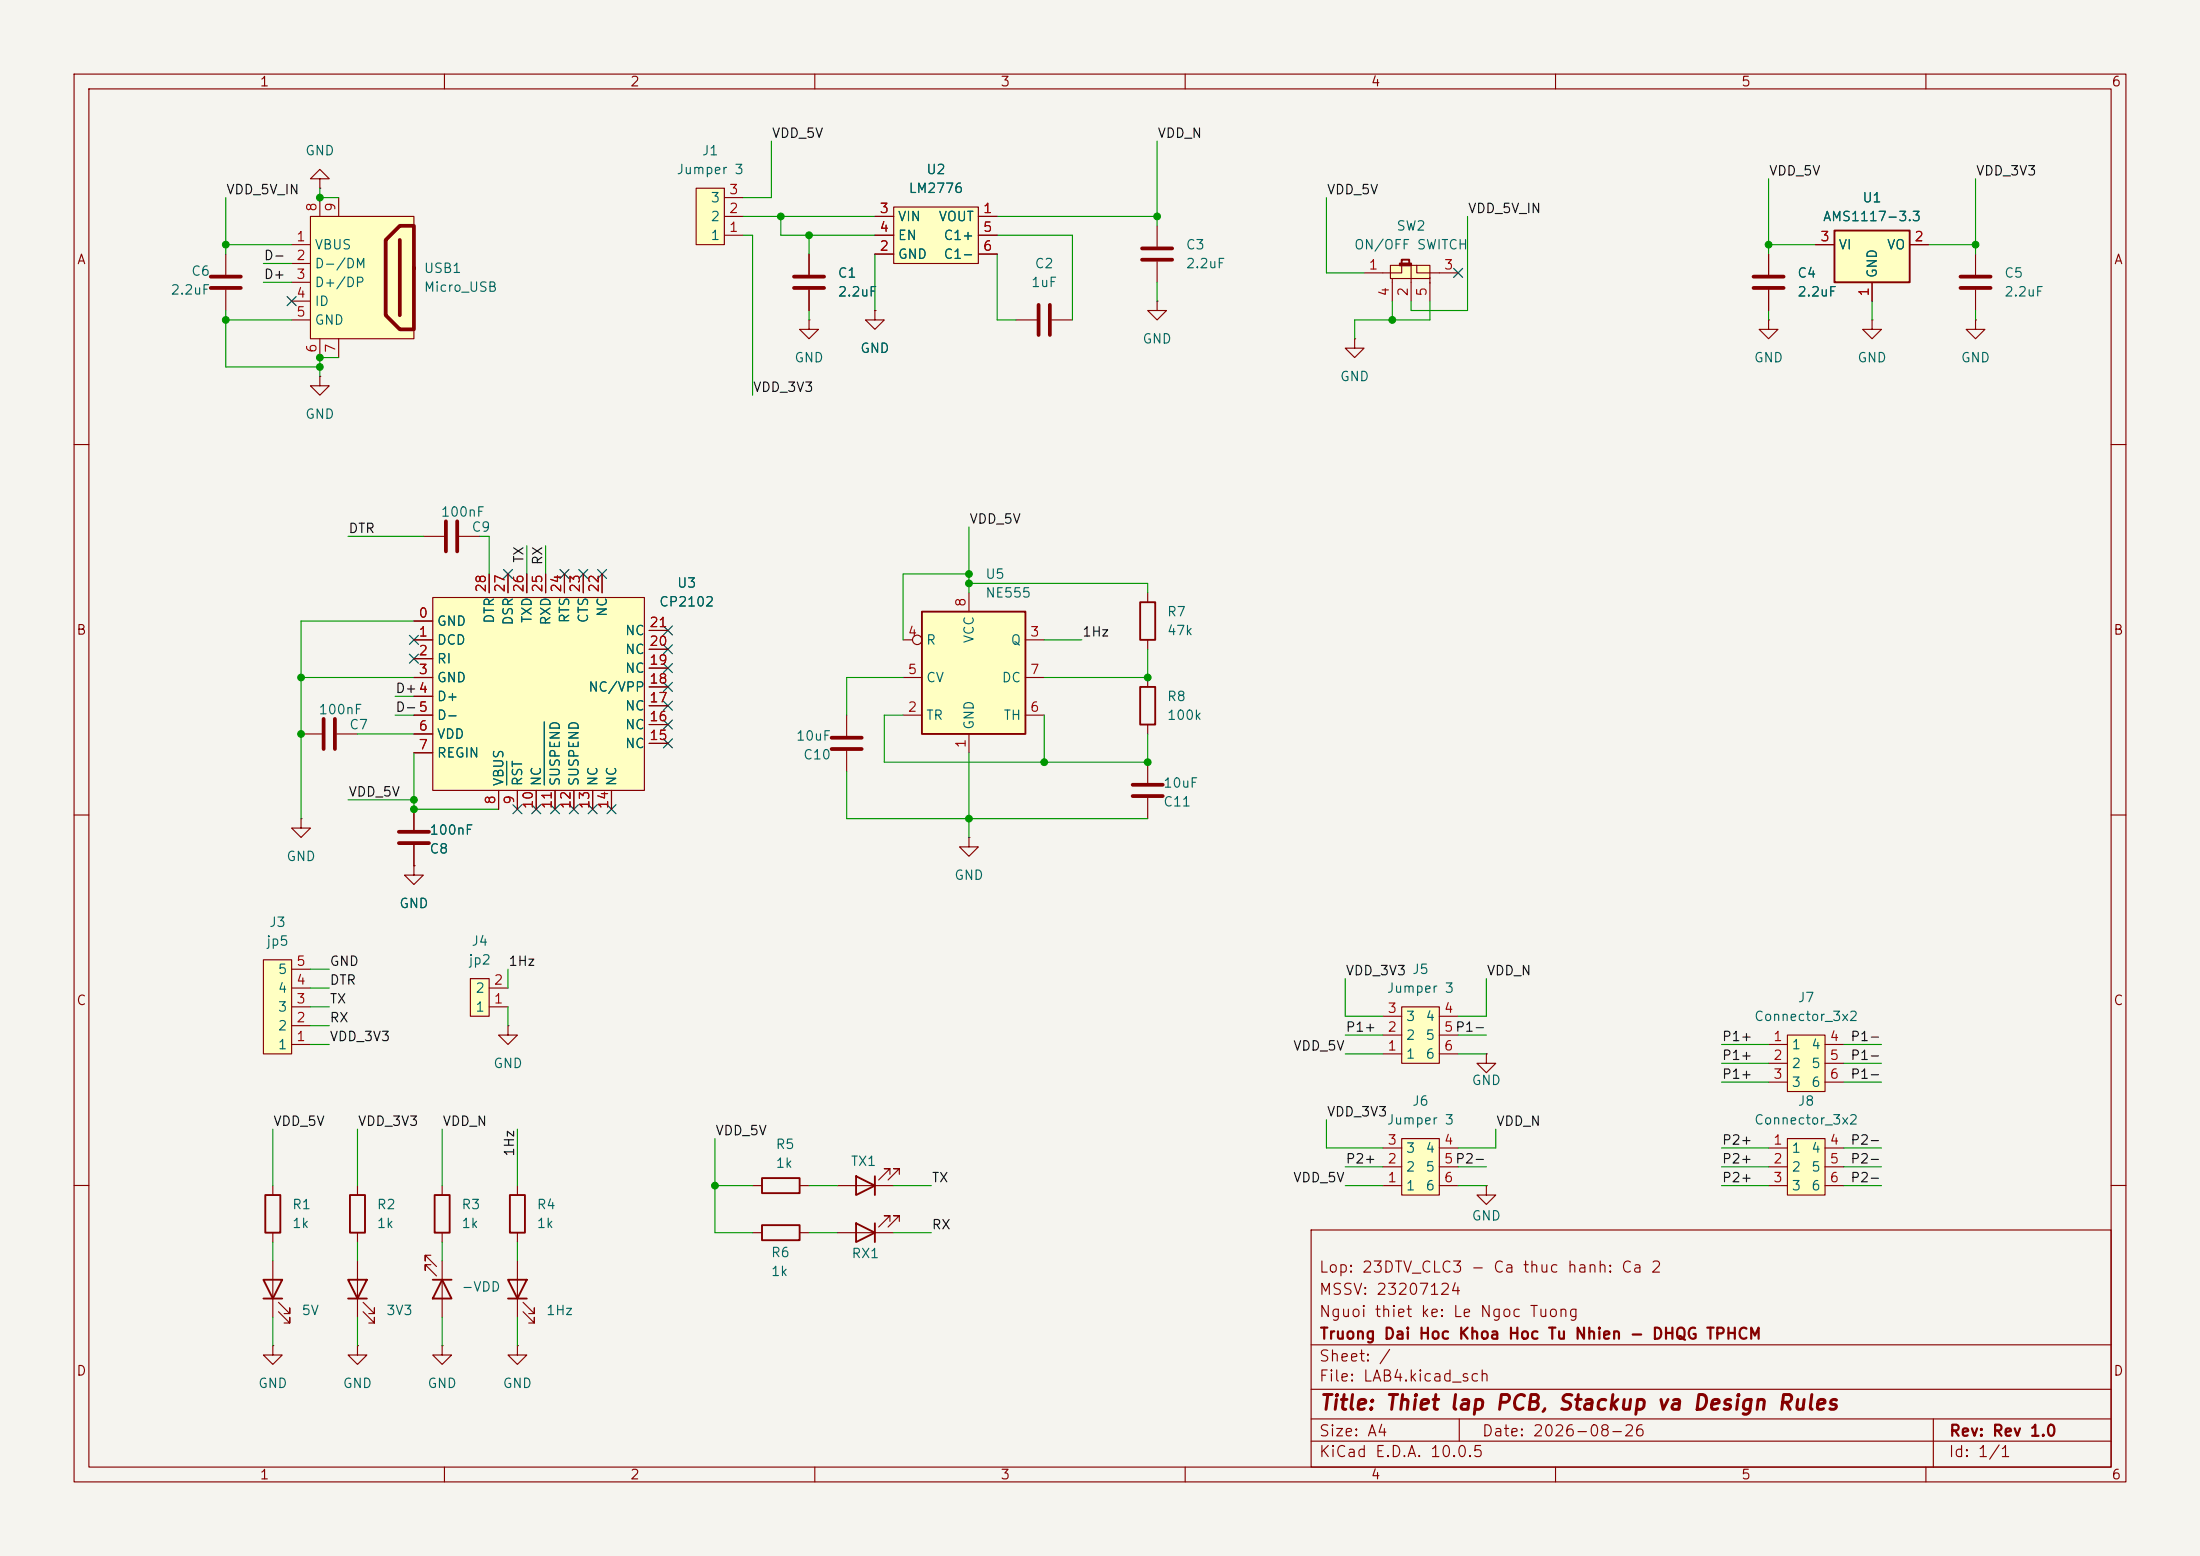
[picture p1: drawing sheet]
<svg xmlns="http://www.w3.org/2000/svg" width="297mm" height="210mm" viewBox="0 0 297 210" stroke-linecap="round" stroke-linejoin="round" font-family="sans-serif">
<path d="M0 0h297v210h-297z" fill="#f5f4ef" stroke="#f5f4ef" stroke-width=".14"/>
<g fill="none" stroke="#840000" stroke-width=".15">
<path d="M10 10h277v190h-277zM12 12h273v186h-273zM60 10v2M110 10v2M160 10v2M210 10v2M260 10v2M10 60h2M285 60h2M40.6 99.1h2.8M45.5 99.1h2.8M10 110h2"/>
<path d="M285 110h2M68.6 138.4v1.3h1.2l-1.2 1.3-1.3-1.3h1.3M68.6 138.4h.1M10 160h2M177 166h108v32h-108zM200.7 160v1.3h1.2l-1.2 1.3-1.3-1.3h1.3M200.7 160h.1M285 160h2M60 198v2M110 198v2M160 198v2M177 194.5h108"/>
<path d="M177 191.5h108M177 187.5h108M177 181.5h108M197 191.5v3M210 198v2M260 198v2M261 191.5v6.5"/>
</g>
<path d="M43.7 97v4.1M45.2 97v4.1" fill="none" stroke="#840000" stroke-width=".51"/>
<path d="M63.5 132.1h2.5v5.1h-2.5z" fill="#ffffc2"/>
<path d="M63.5 132.1h2.5v5.1h-2.5zM66 135.9h2.6M66 133.4h2.6" fill="none" stroke="#840000" stroke-width=".15"/>
<path d="M41.9 29.2h14v16.5h-14z" fill="#ffffc2"/>
<path d="M54 30.5h1.9v14h-1.9l-1.9-2v-10.1zM54 32.4v10.1M107.2 37.3h4.1M107.2 38.9h4.1" fill="none" stroke="#840000" stroke-width=".51"/>
<path d="M39.4 33h2.5M39.4 35.6h2.5M39.4 38.1h2.5M41.9 29.2h14v16.5h-14zM43.2 26.7v2.5M45.7 26.7v2.5M109.2 34.3v2.8M109.2 39.1v2.8M39.4 40.6h2.5M39.4 43.2h2.5M43.2 45.7v2.6M45.7 45.7v2.6" fill="none" stroke="#840000" stroke-width=".15"/>
<path d="M58.4 80.6h28.6v26.1h-28.6z" fill="#ffffc2"/>
<g fill="none" stroke="#840000" stroke-width=".15">
<path d="M66 77.5v2.5M68.6 77.5v2.5M71.1 77.5v2.5M73.7 77.5v2.5M76.2 77.5v2.5M78.7 77.5v2.5M81.3 77.5v2.5M55.9 83.8h2.5M55.9 86.4h2.5M55.9 88.9h2.5M55.9 91.4h2.5M55.9 94h2.5"/>
<path d="M55.9 96.5h2.5M55.9 99.1h2.5M58.4 80.6h28.6v26.1h-28.6zM87.6 97.8h2.6M87.6 95.3h2.6M87.6 92.7h2.6M87.6 90.2h2.6M87.6 87.6h2.6M87.6 85.1h2.6M55.9 101.6h2.5M67.3 106.7v2.5M69.8 106.7v2.5"/>
<path d="M72.4 106.7v2.5M74.9 106.7v2.5M77.5 106.7v2.5M80 106.7v2.5M82.5 106.7v2.5M87.6 100.3h2.6"/>
</g>
<path d="M73.5 97.4v8.5M68.4 102.8v3.1" fill="none" stroke="#006464" stroke-width=".15"/>
<path d="M120.6 27.9h11.5v7.7h-11.5z" fill="#ffffc2"/>
<path d="M118.1 29.2h2.5M118.1 34.3h2.5M118.1 31.8h2.5M120.6 27.9h11.5v7.7h-11.5zM132.1 29.2h2.5M132.1 34.3h2.5M132.1 31.8h2.5M114.3 96.5v2.8M114.3 101.3v2.8M130.8 113v1.3h1.3l-1.3 1.3-1.3-1.3h1.3M130.8 113h.1" fill="none" stroke="#840000" stroke-width=".15"/>
<path d="M112.3 99.6h4M112.3 101.1h4" fill="none" stroke="#840000" stroke-width=".51"/>
<path d="M35.6 129.5h3.8v12.7h-3.8z" fill="#ffffc2"/>
<path d="M156.2 30.5v2.8M156.2 35.3v2.8M35.6 129.5h3.8v12.7h-3.8zM39.4 138.4h2.5M39.4 135.9h2.5M39.4 133.4h2.5M39.4 130.8h2.5M39.4 141h2.5" fill="none" stroke="#840000" stroke-width=".15"/>
<path d="M154.2 33.5h4M154.2 35.1h4" fill="none" stroke="#840000" stroke-width=".51"/>
<path d="M189.2 153.7h5.1v7.6h-5.1z" fill="#ffffc2"/>
<path d="M186.7 157.5h2.5M186.7 154.9h2.5M189.2 153.7h5.1v7.6h-5.1zM194.3 157.5h2.5M194.3 154.9h2.5M186.7 160h2.5M194.3 160h2.5" fill="none" stroke="#840000" stroke-width=".15"/>
<path d="M189.2 135.9h5.1v7.6h-5.1z" fill="#ffffc2"/>
<path d="M186.7 139.7h2.5M186.7 137.2h2.5M189.2 135.9h5.1v7.6h-5.1zM194.3 139.7h2.5M194.3 137.2h2.5M186.7 142.2h2.5M194.3 142.2h2.5" fill="none" stroke="#840000" stroke-width=".15"/>
<path d="M241.3 139.7h5.1v7.6h-5.1z" fill="#ffffc2"/>
<path d="M43.2 24.1h1.2l-1.2-1.2-1.3 1.2h1.3v1.3M43.2 25.4h.1M241.3 139.7h5.1v7.6h-5.1zM200.7 142.2v1.3h1.2l-1.2 1.3-1.3-1.3h1.3M200.7 142.2h.1M238.8 141h2.5M238.8 143.5h2.5M238.8 146.1h2.5M246.4 141h2.5M246.4 143.5h2.5M246.4 146.1h2.5" fill="none" stroke="#840000" stroke-width=".15"/>
<path d="M241.3 153.7h5.1v7.6h-5.1z" fill="#ffffc2"/>
<g fill="none" stroke="#840000" stroke-width=".15">
<path d="M30.5 34.3v2.8M30.5 39.1v2.8M238.8 34.3v2.8M238.8 39.1v2.8M266.7 34.3v2.8M266.7 39.1v2.8M43.2 50.8v1.3h1.2l-1.2 1.2-1.3-1.2h1.3M43.2 50.8h.1M238.8 43.2v1.3h1.2l-1.2 1.2-1.3-1.2h1.3M238.8 43.2h.1M252.7 43.2v1.3h1.3l-1.3 1.2-1.2-1.2h1.2M252.7 43.2h.1"/>
<path d="M266.7 43.2v1.3h1.3l-1.3 1.2-1.3-1.2h1.3M266.7 43.2h.1M57.1 72.4h2.8M62 72.4h2.8M55.9 109.2v2.8M55.9 114v2.8M238.8 154.9h2.5M238.8 157.5h2.5M241.3 153.7h5.1v7.6h-5.1zM246.4 154.9h2.5M246.4 157.5h2.5M58.2 169.4h-.8v.8v-.8l1.5 1.5"/>
<path d="M58.2 170.7h-.8v.8v-.8l1.5 1.5M59.7 170.2v7.6M238.8 160h2.5M246.4 160h2.5M69.8 181.6v1.3h1.3l-1.3 1.3-1.2-1.3h1.2M69.8 181.6h.1"/>
</g>
<path d="M28.4 37.3h4.1M28.4 38.9h4.1M236.7 37.3h4.1M236.7 38.9h4.1M264.7 37.3h4M264.7 38.9h4M60.2 70.4v4M61.7 70.4v4M53.8 113.8h4.1M53.8 112.3h4.1" fill="none" stroke="#840000" stroke-width=".51"/>
<path d="M58.4 172.7h2.6M59.7 172.7l1.3 2.6h-2.6z" fill="none" stroke="#840000" stroke-width=".25"/>
<path d="M247.6 31.1h10.2v7h-10.2z" fill="#ffffc2"/>
<path d="M247.6 31.1h10.2v7h-10.2z" fill="none" stroke="#840000" stroke-width=".25"/>
<path d="M245.1 33h2.5M252.7 38.1v2.5M257.8 33h2.5" fill="none" stroke="#840000" stroke-width=".15"/>
<path d="M187.7 35.8h5.3v1.8h-5.3z" fill="#ffffc2"/>
<g fill="none" stroke="#840000" stroke-width=".15">
<path d="M187.7 35.8h5.3v1.8h-5.3zM188 37.6v3M189.2 35.8v1h-5.1M190.5 35.8v4.8M191.3 35.8v1h5.5M193 37.5v3.1M118.1 41.9v1.3h1.3l-1.3 1.3-1.3-1.3h1.3M118.1 41.9h.1M137.2 43.2h2.8M142 43.2h2.8M182.9 45.7v1.3h1.2l-1.2 1.3-1.3-1.3h1.3M182.9 45.7h.1"/>
<path d="M154.9 80v1.3M154.9 86.4v1.2M154.9 91.4v1.3M154.9 97.8v1.3M40.6 110.5v1.3h1.3l-1.3 1.2-1.2-1.2h1.2M40.6 110.5h.1M55.9 116.8v1.3h1.2l-1.2 1.3-1.3-1.3h1.3M55.9 116.8h.1M154.9 102.9v2.8M154.9 107.7v2.8M120.1 158.5v-.8h-.7h.7l-1.5 1.6M121.4 158.5v-.8h-.8h.8l-1.5 1.6"/>
<path d="M36.8 160v1.3M36.8 166.4v1.2M36.8 170.2v7.6M37.6 177l1.5 1.6v-.8v.8h-.7M37.6 175.8l1.5 1.5v-.8v.8h-.7M48.3 160v1.3M48.3 166.4v1.2M48.3 170.2v7.6M49 177l1.5 1.6v-.8v.8h-.7M49 175.8l1.5 1.5v-.8v.8h-.7M101.6 160h1.3M101.6 166.4h1.3"/>
<path d="M107.9 160h1.3M107.9 166.4h1.3M113 160h7.6M113 166.4h7.6M120.1 164.8v-.7h-.7h.7l-1.5 1.5M121.4 164.8v-.7h-.8h.8l-1.5 1.5M36.8 181.6v1.3h1.3l-1.3 1.3-1.2-1.3h1.2M36.8 181.6h.1M59.7 181.6v1.3h1.3l-1.3 1.3-1.3-1.3h1.3M59.7 181.6h.1"/>
</g>
<g fill="none" stroke="#840000" stroke-width=".25">
<path d="M189 35.6h1.5v.2h-1.5zM189.2 35.6v-.5h1v.5M153.9 92.7h2.1v5.1h-2.1zM153.9 81.3h2.1v5.1h-2.1zM102.9 159h5v2h-5zM115.6 158.8l2.5 1.2-2.5 1.3zM118.1 158.8v2.5M35.6 172.7h2.5l-1.3 2.6zM35.6 175.3h2.5M35.8 161.3h2v5.1h-2zM47 172.7h2.5l-1.2 2.6zM47 175.3h2.5"/>
<path d="M47.2 161.3h2.1v5.1h-2.1zM102.9 165.4h5v2h-5zM115.6 165.1l2.5 1.3-2.5 1.2zM118.1 165.1v2.5"/>
</g>
<path d="M140.2 41.1v4.1M141.7 41.1v4.1M152.9 107.4h4.1M152.9 105.9h4.1" fill="none" stroke="#840000" stroke-width=".51"/>
<path d="M94 25.4h3.8v7.6h-3.8z" fill="#ffffc2"/>
<g fill="none" stroke="#840000" stroke-width=".15">
<path d="M94 25.4h3.8v7.6h-3.8zM97.8 31.8h2.5M97.8 29.2h2.5M97.8 26.7h2.5M109.2 43.2v1.3h1.3l-1.3 1.2-1.3-1.2h1.3M109.2 43.2h.1M156.2 40.6v1.3h1.3l-1.3 1.3-1.3-1.3h1.3M156.2 40.6h.1M59.7 160v1.3M59.7 166.4v1.2M69.8 160v1.3M69.8 166.4v1.2"/>
<path d="M69.8 170.2v7.6M70.6 177l1.5 1.6v-.8v.8h-.7M70.6 175.8l1.5 1.5v-.8v.8h-.7M48.3 181.6v1.3h1.2l-1.2 1.3-1.3-1.3h1.3M48.3 181.6h.1"/>
</g>
<path d="M58.7 161.3h2v5.1h-2zM68.6 172.7h2.5l-1.3 2.6zM68.6 175.3h2.5M68.8 161.3h2.1v5.1h-2.1z" fill="none" stroke="#840000" stroke-width=".25"/>
<path d="M124.5 82.6h13.9v16.5h-13.9z" fill="#ffffc2"/>
<path d="M124.5 82.6h13.9v16.5h-13.9z" fill="none" stroke="#840000" stroke-width=".25"/>
<g fill="none" stroke="#840000" stroke-width=".15">
<path d="M109.2 34.3v2.8M109.2 39.1v2.8M118.1 29.2h2.5M118.1 34.3h2.5M118.1 31.8h2.5M132.1 29.2h2.5M132.1 34.3h2.5M132.1 31.8h2.5M238.8 34.3v2.8M238.8 39.1v2.8M245.1 33h2.5M252.7 38.1v2.5"/>
<path d="M257.8 33h2.5M118.1 41.9h.1M66 77.5v2.5M68.6 77.5v2.5M71.1 77.5v2.5M73.7 77.5v2.5M76.2 77.5v2.5M78.7 77.5v2.5M81.3 77.5v2.5M55.9 96.5h2.5M55.9 86.4h2.5M55.9 91.4h2.5"/>
<path d="M55.9 83.8h2.5M55.9 88.9h2.5M55.9 94h2.5M55.9 99.1h2.5M87.6 97.8h2.6M87.6 95.3h2.6M87.6 92.7h2.6M87.6 90.2h2.6M87.6 87.6h2.6M87.6 85.1h2.6M121.9 96.5h2.6M121.9 86.4h1.3"/>
<path d="M121.9 91.4h2.6M130.8 80v2.6M130.8 99.1v2.5M138.4 96.5h2.6M138.4 86.4h2.6M138.4 91.4h2.6M55.9 116.8h.1M55.9 109.2v2.8M55.9 114v2.8M55.9 101.6h2.5M67.3 106.7v2.5M69.8 106.7v2.5"/>
<path d="M72.4 106.7v2.5M74.9 106.7v2.5M77.5 106.7v2.5M80 106.7v2.5M82.5 106.7v2.5M87.6 100.3h2.6"/>
<circle cx="123.8" cy="86.4" r=".63"/>
</g>
<g fill="none" stroke="#009600" stroke-width=".15">
<path d="M104.1 19.1v7.6h-3.8M156.2 19.1v11.4M30.5 26.7v7.6M30.5 33h8.9M35.6 35.6h3.8M35.6 38.1h3.8M43.2 25.4v1.3h2.5M100.3 31.8h1.3v21.5M100.3 29.2h17.8M105.4 29.2v2.6h12.7M109.2 31.8v2.5M118.1 34.3v7.6"/>
<path d="M134.6 34.3v8.9h2.6M134.6 31.8h10.2v11.4M134.6 29.2h21.6M156.2 38.1v2.5M179.1 26.7v10.1h5M198.1 29.2v12.7h-7.6v-1.3M238.8 33h6.3M238.8 24.1v10.2M260.3 33h6.4M266.7 24.1v10.2M30.5 41.9v7.6h12.7M30.5 43.2h8.9"/>
<path d="M45.7 48.3h-2.5v2.5M109.2 41.9v1.3M188 40.6v2.6M193 40.6v2.6h-10.1v2.5M238.8 41.9v1.3M252.7 40.6v2.6M266.7 41.9v1.3M47 72.4h10.1M64.8 72.4h1.2v5.1M71.1 73.7v3.8M73.7 73.7v3.8M130.8 71.1v8.9"/>
<path d="M130.8 78.7h24.1v1.3M130.8 77.5h-8.9v8.9M40.6 91.4h15.3M48.3 99.1h7.6M53.3 94h2.6M53.3 96.5h2.6M55.9 83.8h-15.3v26.7M121.9 96.5h-2.5v6.4h35.5v-3.8M121.9 91.4h-7.6v5.1M141 96.5v6.4M141 86.4h5M154.9 87.6v3.8h-13.9"/>
<path d="M47 108h8.9M55.9 101.6v7.6h11.4M114.3 104.1v6.4h40.6M130.8 101.6v11.4M41.9 138.4h2.5M41.9 130.8h2.5M41.9 135.9h2.5M41.9 133.4h2.5M68.6 130.8v2.6M68.6 135.9v2.5M181.6 132.1v5.1h5.1M181.6 139.7h5.1"/>
<path d="M196.8 139.7h3.9M200.7 132.1v5.1h-3.9M36.8 152.4v7.6M41.9 141h2.5M48.3 152.4v7.6M59.7 152.4v7.6M69.8 152.4v7.6M96.5 153.7v12.7h5.1M179.1 151.1v3.8h7.6M181.6 157.5h5.1M181.6 142.2h5.1M196.8 157.5h3.9"/>
<path d="M196.8 142.2h3.9M201.9 152.4v2.5h-5.1M232.4 141h6.4M232.4 157.5h6.4M232.4 154.9h6.4M232.4 146.1h6.4M232.4 143.5h6.4M248.9 141h5.1M248.9 157.5h5.1M248.9 154.9h5.1M248.9 146.1h5.1M248.9 143.5h5.1"/>
<path d="M36.8 167.6v2.6M36.8 177.8v3.8M48.3 167.6v2.6M48.3 177.8v3.8M59.7 167.6v2.6M59.7 177.8v3.8M69.8 167.6v2.6M69.8 177.8v3.8M96.5 160h5.1M109.2 160h3.8M109.2 166.4h3.8M120.6 160h5.1"/>
<path d="M120.6 166.4h5.1M181.6 160h5.1M196.8 160h3.9M232.4 160h6.4M248.9 160h5.1"/>
</g>
<g fill="none" stroke="#000084" stroke-width=".15">
<path d="M196.2 36.2l1.3 1.2M197.5 36.2l-1.3 1.2M38.8 40l1.2 1.2M40 40l-1.2 1.2M68 76.9l1.2 1.2M69.2 76.9l-1.2 1.2M75.6 76.9l1.2 1.2M76.8 76.9l-1.2 1.2M78.1 76.9l1.2 1.2M79.3 76.9l-1.2 1.2M80.7 76.9l1.2 1.2M81.9 76.9l-1.2 1.2"/>
<path d="M55.3 85.8l1.2 1.2M55.3 88.3l1.2 1.2M56.5 85.8l-1.2 1.2M56.5 88.3l-1.2 1.2M89.6 99.7l1.2 1.2M89.6 84.5l1.2 1.2M89.6 89.6l1.2 1.2M89.6 92.1l1.2 1.2M89.6 94.6l1.2 1.3M89.6 87l1.2 1.2M89.6 97.2l1.2 1.2M90.8 99.7l-1.2 1.2"/>
<path d="M90.8 84.5l-1.2 1.2M90.8 89.6l-1.2 1.2M90.8 92.1l-1.2 1.2M90.8 94.6l-1.2 1.3M90.8 87l-1.2 1.2M90.8 97.2l-1.2 1.2M69.2 108.6l1.3 1.2M70.5 108.6l-1.3 1.2M71.8 108.6l1.2 1.2M73 108.6l-1.2 1.2M74.3 108.6l1.2 1.2M75.5 108.6l-1.2 1.2"/>
<path d="M76.9 108.6l1.2 1.2M78.1 108.6l-1.2 1.2M79.4 108.6l1.2 1.2M80.6 108.6l-1.2 1.2M81.9 108.6l1.3 1.2M83.2 108.6l-1.3 1.2"/>
</g>
<path d="M73.5 97.4v8.5M68.4 102.8v3.1" fill="none" stroke="#006464" stroke-width=".15"/>
<g fill="#009600" stroke="#009600" stroke-width=".14">
<circle cx="130.8" cy="77.5" r=".46"/>
<circle cx="130.8" cy="78.7" r=".46"/>
<circle cx="154.9" cy="91.4" r=".46"/>
<circle cx="141" cy="102.9" r=".46"/>
<circle cx="154.9" cy="102.9" r=".46"/>
<circle cx="130.8" cy="110.5" r=".46"/>
<circle cx="188" cy="43.2" r=".46"/>
<circle cx="266.7" cy="33" r=".46"/>
<circle cx="238.8" cy="33" r=".46"/>
<circle cx="109.2" cy="31.8" r=".46"/>
<circle cx="156.2" cy="29.2" r=".46"/>
<circle cx="105.4" cy="29.2" r=".46"/>
<circle cx="43.2" cy="26.7" r=".46"/>
<circle cx="30.5" cy="43.2" r=".46"/>
<circle cx="43.2" cy="48.3" r=".46"/>
<circle cx="43.2" cy="49.5" r=".46"/>
<circle cx="30.5" cy="33" r=".46"/>
<circle cx="96.5" cy="160" r=".46"/>
<circle cx="40.6" cy="91.4" r=".46"/>
<circle cx="40.6" cy="99.1" r=".46"/>
<circle cx="55.9" cy="108" r=".46"/>
<circle cx="55.9" cy="109.2" r=".46"/>
</g>
<text font-size="2" fill="#840000" x="178" y="190.8">Title: Thiet lap PCB, Stackup va Design Rules</text>
<g font-size="1.5" fill="#840000">
<text x="178" y="172.1">Lop: 23DTV_CLC3 - Ca thuc hanh: Ca 2</text>
<text x="178" y="178.1">Nguoi thiet ke: Le Ngoc Tuong</text>
<text x="178" y="175.1">MSSV: 23207124</text>
<text x="178" y="184.1">Sheet: /</text>
<text x="178" y="181.1">Truong Dai Hoc Khoa Hoc Tu Nhien - DHQG TPHCM</text>
<text x="178" y="186.8">File: LAB4.kicad_sch</text>
<text x="178" y="197">KiCad E.D.A. 10.0.5</text>
<text x="178" y="194.2">Size: A4</text>
<text x="200" y="194.2">Date: 2026-08-26</text>
<text x="263" y="197">Id: 1/1</text>
<text x="263" y="194.2">Rev: Rev 1.0</text>
</g>
<g font-size="1.3" fill="#840000">
<text x="35" y="12">1</text>
<text x="85" y="12">2</text>
<text x="135" y="12">3</text>
<text x="185" y="12">4</text>
<text x="235" y="12">5</text>
<text x="285" y="12">6</text>
<text x="10.3" y="36">A</text>
<text x="285.3" y="36">A</text>
<text x="10.2" y="86">B</text>
<text x="285.2" y="86">B</text>
<text x="10.2" y="136">C</text>
<text x="285.2" y="136">C</text>
<text x="10.2" y="186">D</text>
<text x="285.2" y="186">D</text>
<text x="35" y="200">1</text>
<text x="85" y="200">2</text>
<text x="135" y="200">3</text>
<text x="185" y="200">4</text>
<text x="235" y="200">5</text>
<text x="285" y="200">6</text>
</g>
<g font-size="1.3" fill="#006464">
<text x="41.1" y="21.3">GND</text>
<text x="91.3" y="23.8">Jumper 3</text>
<text x="94.7" y="21.3">J1</text>
<text x="125" y="23.8">U2</text>
<text x="95.8" y="27.6">3</text>
<text x="122.6" y="26.4">LM2776</text>
<text x="251.3" y="27.6">U1</text>
<text x="42.4" y="34">VBUS</text>
<text x="95.8" y="32.7">1</text>
<text x="95.8" y="30.2">2</text>
<text x="121.1" y="35.3">GND</text>
<text x="121.1" y="30.2">VIN</text>
<text x="121.1" y="32.7">EN</text>
<text x="126.6" y="30.2">VOUT</text>
<text x="127.3" y="32.7">C1+</text>
<text x="127.3" y="35.3">C1-</text>
<text x="160" y="34">C3</text>
<text x="182.7" y="34">ON/OFF SWITCH</text>
<text x="188.4" y="31.4">SW2</text>
<text x="246" y="30.2">AMS1117-3.3</text>
<text x="248.1" y="34">VI</text>
<text x="254.7" y="34">VO</text>
<text x="22.9" y="40.1">2.2uF</text>
<text x="25.7" y="37.5">C6</text>
<text x="42.4" y="36.5">D-/DM</text>
<text x="42.4" y="39.1">D+/DP</text>
<text x="42.4" y="41.6">ID</text>
<text x="57.1" y="37.2">USB1</text>
<text x="57.1" y="39.7">Micro_USB</text>
<text x="113" y="37.8">C1</text>
<text x="113" y="40.3">2.2uF</text>
<text x="139.1" y="39.1">1uF</text>
<text x="139.6" y="36.5">C2</text>
<text x="160" y="36.5">2.2uF</text>
<text x="242.6" y="37.8">C4</text>
<text x="242.6" y="40.3">2.2uF</text>
<text x="253.7" y="37.6" transform="rotate(-90 253.7 37.6)">GND</text>
<text x="270.5" y="37.8">C5</text>
<text x="270.5" y="40.3">2.2uF</text>
<text x="42.4" y="44.1">GND</text>
<text x="116" y="48">GND</text>
<text x="154.1" y="46.7">GND</text>
<text x="107.2" y="49.2">GND</text>
<text x="180.8" y="51.8">GND</text>
<text x="236.7" y="49.2">GND</text>
<text x="250.7" y="49.2">GND</text>
<text x="264.6" y="49.2">GND</text>
<text x="41.1" y="56.8">GND</text>
<text x="59.4" y="70.1">100nF</text>
<text x="63.6" y="72.1">C9</text>
<text x="82.2" y="83.3" transform="rotate(-90 82.2 83.3)">NC</text>
<text x="88.9" y="82.2">CP2102</text>
<text x="91.3" y="79.6">U3</text>
<text x="132.9" y="78.4">U5</text>
<text x="132.9" y="81">NE555</text>
<text x="157.5" y="83.5">R7</text>
<text x="58.9" y="84.8">GND</text>
<text x="58.9" y="87.3">DCD</text>
<text x="58.9" y="89.9">RI</text>
<text x="67" y="84.3" transform="rotate(-90 67 84.3)">DTR</text>
<text x="69.5" y="84.5" transform="rotate(-90 69.5 84.5)">DSR</text>
<text x="72.1" y="84.2" transform="rotate(-90 72.1 84.2)">TXD</text>
<text x="74.6" y="84.5" transform="rotate(-90 74.6 84.5)">RXD</text>
<text x="77.2" y="84.2" transform="rotate(-90 77.2 84.2)">RTS</text>
<text x="79.7" y="84.2" transform="rotate(-90 79.7 84.2)">CTS</text>
<text x="84.3" y="88.6">NC</text>
<text x="84.3" y="86.1">NC</text>
<text x="124.9" y="87.3">R</text>
<text x="131.8" y="86.9" transform="rotate(-90 131.8 86.9)">VCC</text>
<text x="136.4" y="87.3">Q</text>
<text x="157.5" y="86.1">47k</text>
<text x="58.9" y="92.4">GND</text>
<text x="58.9" y="94.9">D+</text>
<text x="79.3" y="93.7">NC/VPP</text>
<text x="84.3" y="91.1">NC</text>
<text x="124.9" y="92.4">CV</text>
<text x="135.2" y="92.4">DC</text>
<text x="157.5" y="94.9">R8</text>
<text x="42.9" y="96.7">100nF</text>
<text x="47.1" y="98.8">C7</text>
<text x="58.9" y="97.5">D-</text>
<text x="58.9" y="100">VDD</text>
<text x="84.3" y="101.3">NC</text>
<text x="84.3" y="98.8">NC</text>
<text x="84.3" y="96.2">NC</text>
<text x="107.4" y="100.3">10uF</text>
<text x="124.9" y="97.5">TR</text>
<text x="131.8" y="98.6" transform="rotate(-90 131.8 98.6)">GND</text>
<text x="135.4" y="97.5">TH</text>
<text x="157.5" y="97.5">100k</text>
<text x="58.9" y="102.6">REGIN</text>
<text x="68.3" y="106.2" transform="rotate(-90 68.3 106.2)">VBUS</text>
<text x="70.8" y="106.2" transform="rotate(-90 70.8 106.2)">RST</text>
<text x="73.4" y="106.2" transform="rotate(-90 73.4 106.2)">NC</text>
<text x="75.9" y="106.2" transform="rotate(-90 75.9 106.2)">SUSPEND</text>
<text x="78.4" y="106.2" transform="rotate(-90 78.4 106.2)">SUSPEND</text>
<text x="81" y="106.2" transform="rotate(-90 81 106.2)">NC</text>
<text x="83.5" y="106.2" transform="rotate(-90 83.5 106.2)">NC</text>
<text x="108.3" y="102.8">C10</text>
<text x="157" y="106.6">10uF</text>
<text x="57.9" y="113">100nF</text>
<text x="157" y="109.2">C11</text>
<text x="38.6" y="116.5">GND</text>
<text x="57.9" y="115.5">C8</text>
<text x="128.7" y="119.1">GND</text>
<text x="36.2" y="125.4">J3</text>
<text x="53.8" y="122.9">GND</text>
<text x="35.9" y="128">jp5</text>
<text x="37.4" y="131.8">5</text>
<text x="63.2" y="130.5">jp2</text>
<text x="63.6" y="128">J4</text>
<text x="37.4" y="136.9">3</text>
<text x="37.4" y="134.3">4</text>
<text x="64.1" y="136.9">1</text>
<text x="64.1" y="134.3">2</text>
<text x="187.1" y="134.3">Jumper 3</text>
<text x="242.6" y="135.6">J7</text>
<text x="37.4" y="141.9">1</text>
<text x="37.4" y="139.4">2</text>
<text x="189.7" y="143.2">1</text>
<text x="189.7" y="140.7">2</text>
<text x="189.7" y="138.1">3</text>
<text x="192.4" y="138.1">4</text>
<text x="192.4" y="140.7">5</text>
<text x="192.4" y="143.2">6</text>
<text x="236.7" y="138.1">Connector_3x2</text>
<text x="241.8" y="141.9">1</text>
<text x="244.4" y="141.9">4</text>
<text x="66.5" y="144.5">GND</text>
<text x="190.6" y="149.6">J6</text>
<text x="198.6" y="146.8">GND</text>
<text x="241.8" y="144.5">2</text>
<text x="241.8" y="147">3</text>
<text x="242.6" y="149.6">J8</text>
<text x="244.4" y="144.5">5</text>
<text x="244.4" y="147">6</text>
<text x="104.6" y="155.4">R5</text>
<text x="187.1" y="152.1">Jumper 3</text>
<text x="189.7" y="155.9">3</text>
<text x="192.4" y="155.9">4</text>
<text x="236.7" y="152.1">Connector_3x2</text>
<text x="241.8" y="155.9">1</text>
<text x="244.4" y="155.9">4</text>
<text x="104.6" y="157.9">1k</text>
<text x="114.8" y="157.7">TX1</text>
<text x="189.7" y="161">1</text>
<text x="189.7" y="158.4">2</text>
<text x="192.4" y="158.4">5</text>
<text x="192.4" y="161">6</text>
<text x="241.8" y="158.4">2</text>
<text x="241.8" y="161">3</text>
<text x="244.4" y="158.4">5</text>
<text x="244.4" y="161">6</text>
<text x="39.4" y="163.5">R1</text>
<text x="39.4" y="166.1">1k</text>
<text x="50.8" y="163.5">R2</text>
<text x="50.8" y="166.1">1k</text>
<text x="62.2" y="163.5">R3</text>
<text x="62.2" y="166.1">1k</text>
<text x="72.4" y="163.5">R4</text>
<text x="72.4" y="166.1">1k</text>
<text x="198.6" y="165">GND</text>
<text x="104" y="170">R6</text>
<text x="104" y="172.5">1k</text>
<text x="114.9" y="170.1">RX1</text>
<text x="40.6" y="177.8">5V</text>
<text x="52.1" y="177.8">3V3</text>
<text x="62.2" y="174.6">-VDD</text>
<text x="73.6" y="177.8">1Hz</text>
<text x="34.8" y="187.7">GND</text>
<text x="46.2" y="187.7">GND</text>
<text x="57.6" y="187.7">GND</text>
<text x="67.8" y="187.7">GND</text>
</g>
<g font-size="1.3" fill="#0f0f0f">
<text x="104.1" y="18.9">VDD_5V</text>
<text x="156.2" y="18.9">VDD_N</text>
<text x="30.5" y="26.5">VDD_5V_IN</text>
<text x="179" y="26.5">VDD_5V</text>
<text x="198.1" y="29.1">VDD_5V_IN</text>
<text x="238.7" y="24">VDD_5V</text>
<text x="266.7" y="24">VDD_3V3</text>
<text x="35.5" y="35.4">D-</text>
<text x="35.5" y="38">D+</text>
<text x="101.6" y="53.2">VDD_3V3</text>
<text x="130.8" y="71">VDD_5V</text>
<text x="47" y="72.3">DTR</text>
<text x="71" y="76.1" transform="rotate(-90 71 76.1)">TX</text>
<text x="73.5" y="76.4" transform="rotate(-90 73.5 76.4)">RX</text>
<text x="146" y="86.2">1Hz</text>
<text x="53.3" y="93.9">D+4</text>
<text x="53.3" y="96.4">D-5</text>
<text x="47" y="107.8">VDD_5V</text>
<text x="44.4" y="130.7">GND</text>
<text x="68.6" y="130.7">1Hz</text>
<text x="181.6" y="132">VDD_3V3 J5</text>
<text x="200.6" y="132">VDD_N</text>
<text x="44.4" y="135.8">TX</text>
<text x="44.4" y="133.2">DTR</text>
<text x="44.4" y="140.8">VDD_3V3</text>
<text x="44.4" y="138.3">RX</text>
<text x="174.5" y="142.1">VDD_5V</text>
<text x="181.6" y="139.6">P1+</text>
<text x="232.4" y="140.8">P1+</text>
<text x="232.4" y="143.4">P1+</text>
<text x="249.7" y="140.8">P1-</text>
<text x="249.7" y="143.4">P1-</text>
<text x="232.4" y="145.9">P1+</text>
<text x="249.7" y="145.9">P1-</text>
<text x="36.8" y="152.3">VDD_5V</text>
<text x="48.2" y="152.3">VDD_3V3</text>
<text x="59.7" y="152.3">VDD_N</text>
<text x="96.5" y="153.5">VDD_5V</text>
<text x="179" y="151">VDD_3V3</text>
<text x="201.9" y="152.3">VDD_N</text>
<text x="232.4" y="154.8">P2+</text>
<text x="249.7" y="154.8">P2-</text>
<text x="69.7" y="156.2" transform="rotate(-90 69.7 156.2)">1Hz</text>
<text x="125.7" y="159.9">TX</text>
<text x="174.5" y="159.9">VDD_5V</text>
<text x="181.6" y="157.4">P2+</text>
<text x="232.4" y="157.4">P2+</text>
<text x="232.4" y="159.9">P2+</text>
<text x="249.7" y="157.4">P2-</text>
<text x="249.7" y="159.9">P2-</text>
<text x="125.7" y="166.2">RX</text>
</g>
<g font-size="1.3" fill="#a90000">
<text x="43" y="28.7" transform="rotate(-90 43 28.7)">8</text>
<text x="45.6" y="28.7" transform="rotate(-90 45.6 28.7)">9</text>
<text x="98.3" y="29.1">2</text>
<text x="98.3" y="26.5">3</text>
<text x="118.6" y="29.1">3</text>
<text x="132.6" y="29.1">1</text>
<text x="39.9" y="32.9">1</text>
<text x="39.9" y="35.4">2</text>
<text x="98.3" y="31.6">1</text>
<text x="118.6" y="34.2">2</text>
<text x="118.6" y="31.6">4</text>
<text x="132.6" y="31.6">5</text>
<text x="132.6" y="34.2">6</text>
<text x="245.6" y="32.9">3</text>
<text x="258.3" y="32.9">2</text>
<text x="39.9" y="38">3</text>
<text x="39.9" y="40.5">4</text>
<text x="184.7" y="36.7">1</text>
<text x="187.8" y="40.1" transform="rotate(-90 187.8 40.1)">4</text>
<text x="190.4" y="40.1" transform="rotate(-90 190.4 40.1)">2</text>
<text x="192.9" y="40.1" transform="rotate(-90 192.9 40.1)">5</text>
<text x="194.8" y="36.7">3</text>
<text x="252.6" y="40.1" transform="rotate(-90 252.6 40.1)">1</text>
<text x="39.9" y="43">5</text>
<text x="43" y="47.7" transform="rotate(-90 43 47.7)">6</text>
<text x="45.6" y="47.7" transform="rotate(-90 45.6 47.7)">7</text>
<text x="56.4" y="83.7">0</text>
<text x="65.9" y="80.1" transform="rotate(-90 65.9 80.1)">28</text>
<text x="68.4" y="80.1" transform="rotate(-90 68.4 80.1)">27</text>
<text x="71" y="80.1" transform="rotate(-90 71 80.1)">26</text>
<text x="73.5" y="80.1" transform="rotate(-90 73.5 80.1)">25</text>
<text x="76.1" y="80.1" transform="rotate(-90 76.1 80.1)">24</text>
<text x="78.6" y="80.1" transform="rotate(-90 78.6 80.1)">23</text>
<text x="81.1" y="80.1" transform="rotate(-90 81.1 80.1)">22</text>
<text x="130.7" y="82" transform="rotate(-90 130.7 82)">8</text>
<text x="56.4" y="86.2">1</text>
<text x="56.4" y="88.8">2</text>
<text x="87.6" y="87.5">20</text>
<text x="87.6" y="85">21</text>
<text x="122.5" y="86.2">4</text>
<text x="139" y="86.2">3</text>
<text x="56.4" y="91.3">3</text>
<text x="56.4" y="93.8">4</text>
<text x="87.6" y="95.1">17</text>
<text x="87.6" y="92.6">18</text>
<text x="87.6" y="90">19</text>
<text x="122.5" y="91.3">5</text>
<text x="139" y="91.3">7</text>
<text x="56.4" y="98.9">6</text>
<text x="56.4" y="101.5">7</text>
<text x="56.4" y="96.4">5</text>
<text x="87.6" y="100.2">15</text>
<text x="87.6" y="97.7">16</text>
<text x="122.5" y="96.4">2</text>
<text x="130.7" y="101.1" transform="rotate(-90 130.7 101.1)">1</text>
<text x="139" y="96.4">6</text>
<text x="67.2" y="108.7" transform="rotate(-90 67.2 108.7)">8</text>
<text x="69.7" y="108.7" transform="rotate(-90 69.7 108.7)">9</text>
<text x="72.3" y="109.3" transform="rotate(-90 72.3 109.3)">10</text>
<text x="74.8" y="109.3" transform="rotate(-90 74.8 109.3)">11</text>
<text x="77.3" y="109.3" transform="rotate(-90 77.3 109.3)">12</text>
<text x="79.9" y="109.3" transform="rotate(-90 79.9 109.3)">13</text>
<text x="82.4" y="109.3" transform="rotate(-90 82.4 109.3)">14</text>
<text x="39.9" y="130.7">5</text>
<text x="39.9" y="135.8">3</text>
<text x="39.9" y="133.2">4</text>
<text x="66.6" y="135.8">1</text>
<text x="66.6" y="133.2">2</text>
<text x="187.2" y="137">3</text>
<text x="194.8" y="137">4</text>
<text x="39.9" y="140.8">1</text>
<text x="39.9" y="138.3">2</text>
<text x="187.2" y="142.1">1</text>
<text x="187.2" y="139.6">2</text>
<text x="194.8" y="139.6">5P1-</text>
<text x="194.8" y="142.1">6</text>
<text x="239.3" y="140.8">1</text>
<text x="239.3" y="143.4">2</text>
<text x="246.9" y="140.8">4</text>
<text x="246.9" y="143.4">5</text>
<text x="239.3" y="145.9">3</text>
<text x="246.9" y="145.9">6</text>
<text x="187.2" y="154.8">3</text>
<text x="194.8" y="154.8">4</text>
<text x="239.3" y="154.8">1</text>
<text x="246.9" y="154.8">4</text>
<text x="187.2" y="159.9">1</text>
<text x="187.2" y="157.3">2</text>
<text x="194.8" y="157.3">5P2-</text>
<text x="194.8" y="159.9">6</text>
<text x="239.3" y="157.3">2</text>
<text x="239.3" y="159.9">3</text>
<text x="246.9" y="157.3">5</text>
<text x="246.9" y="159.9">6</text>
</g>
</svg>
